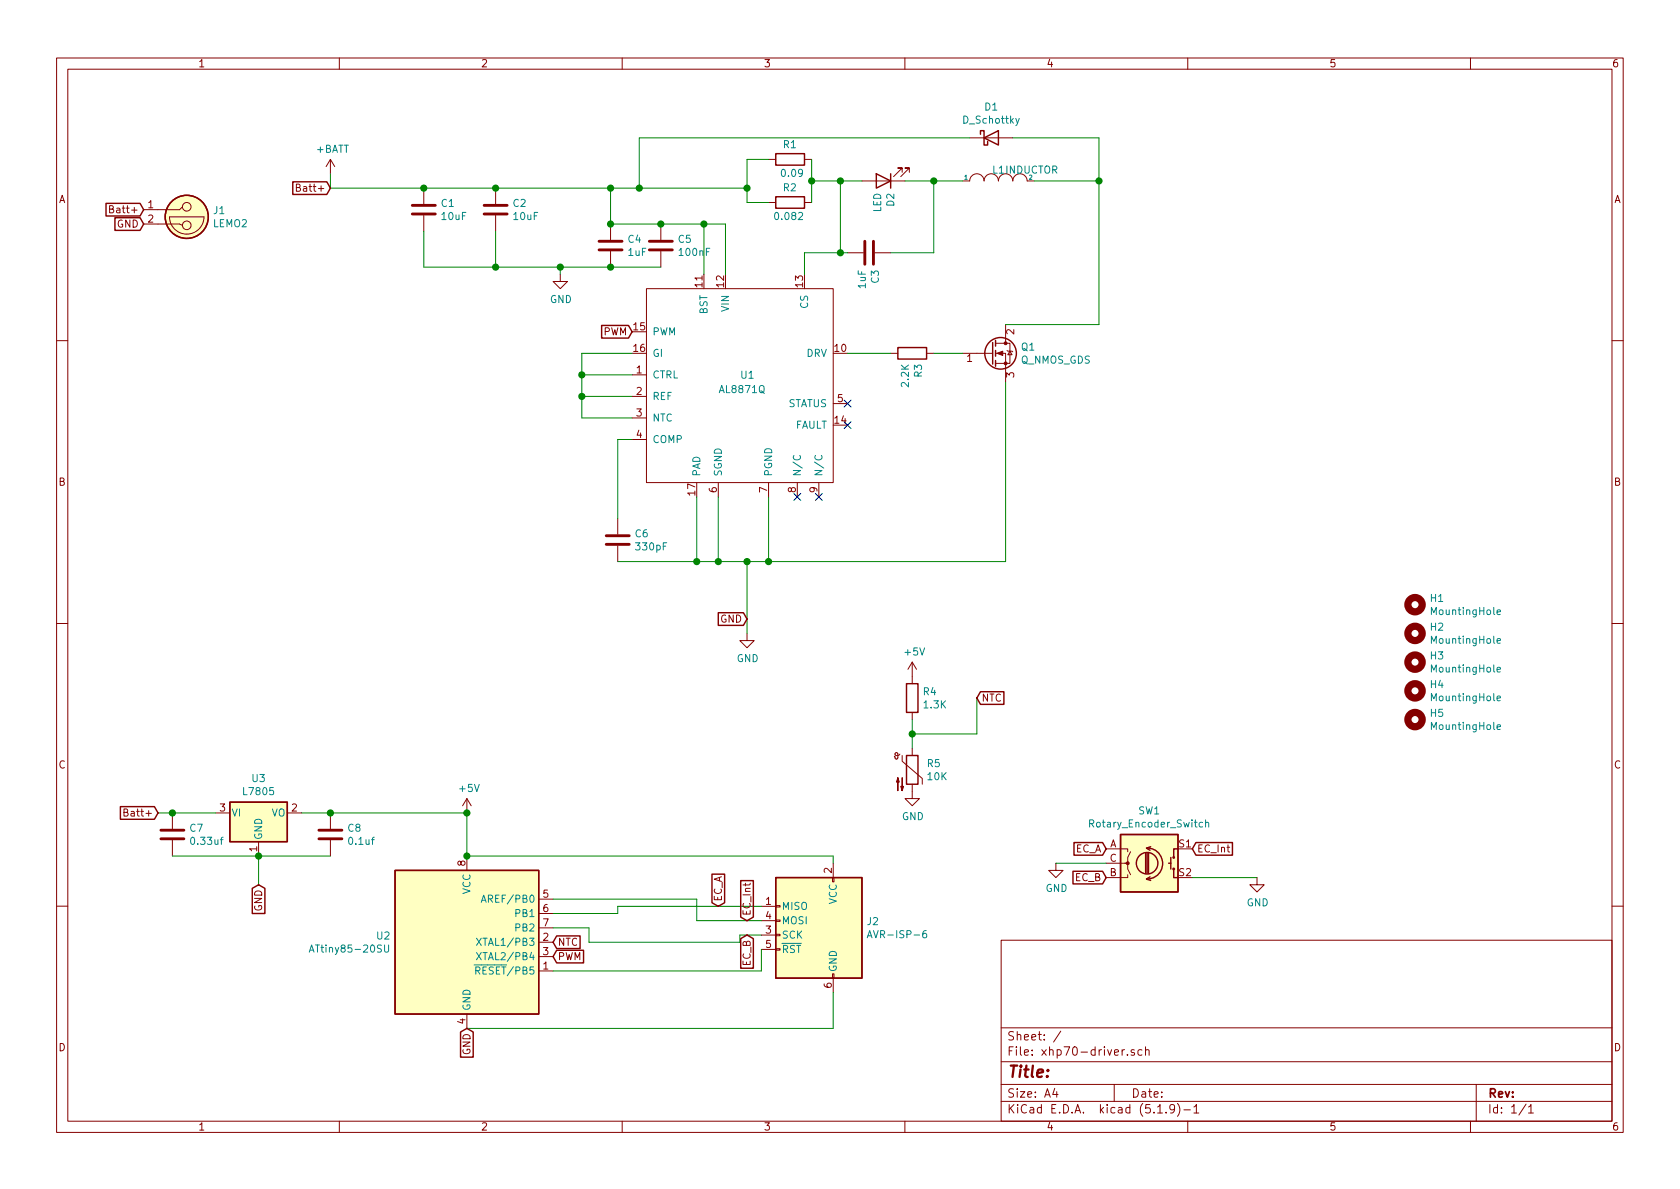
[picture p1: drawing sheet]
<svg xmlns="http://www.w3.org/2000/svg" width="297mm" height="210mm" viewBox="0 0 297 210" stroke-linecap="round" stroke-linejoin="round" font-family="sans-serif">
<g fill="none" stroke="#840000" stroke-width=".18">
<path d="M10 10.3h277v189.9h-277zM12 12.2h273v186.1h-273zM60 10.3v1.9M110 10.3v1.9M160 10.3v1.9M210 10.3v1.9M260 10.3v1.9M19.4 37l.5-.1 .1-.4-.6-.1v1.2h.5l.2-.2v-.2l-.3-.2M25.4 39.6h6.3l.6 .2M30 38.3h6.1a3 3 0 0 1-3.1 3.1 3 3 0 0 1-3-3.1zM32.3 36.6l-.6 .5h-6.3M52.4 33.2l.6-.1v-.4l-.6-.1v1.2h.5l.2-.2v-.2l-.3-.2"/>
<path d="M58.4 28.2l-.7 1.3M58.4 28.2v2.5M58.4 28.2l.8 1.3M74.9 33.3v2.8M74.9 38.1v2.8M87.6 33.3v2.8M87.6 38.1v2.8M107.9 39.6v2.8M116.8 39.6v2.8M135.9 35.8h1.3M135.9 28.2h1.3M142.2 35.8h1.3"/>
<path d="M142.2 28.2h1.3M152.4 32h7.6M159.5 30.5v-.8h-.8h.8l-1.5 1.5M160.8 30.5v-.8h-.8h.8l-1.5 1.5M170.2 32h1.2a1.27 1.27 0 0 1 1.3-1.3 1.27 1.27 0 0 1 1.3 1.3 1.27 1.27 0 0 1 1.3-1.3 1.27 1.27 0 0 1 1.2 1.3 1.27 1.27 0 0 1 1.3-1.3 1.27 1.27 0 0 1 1.3 1.3 1.27 1.27 0 0 1 1.2-1.3 1.27 1.27 0 0 1 1.3 1.3h1.3M171.4 24.4h7.7M99.1 48.5v1.3h1.2l-1.2 1.2-1.3-1.2h1.3M107.9 44.4v2.8M114.3 51h33v34.3h-33zM116.8 44.4v2.8M149.9 44.7h2.8M154.7 44.7h2.8"/>
<path d="M177.8 57.4v3.3M10 60.2h2M111.8 66.3h2.5M111.8 70.1h2.5M111.8 73.9h2.5M111.8 77.7h2.5M147.3 71.4h2.6M157.5 62.5h1.2M163.8 62.5h1.3M170.2 62.5h5.3M176 62.5h1.8v5.1M176 60.7h2.6v3.6h-2.6"/>
<path d="M178.1 62l.1 .1h.7l.2 .1M178.6 62.1l.3 .6h-.7zM285 60.2h2M109.2 91.7v2.8M109.2 96.5v2.8M127 85.3v2.6M135.9 85.3v2.6M141 85.3v2.6M144.8 85.3v2.6M10 110.3h2M132.1 112v1.3h1.2l-1.2 1.2-1.3-1.2h1.3M161.3 117.1l-.8 1.3"/>
<path d="M161.3 117.1v3.8M161.3 117.1l.8 1.3M285 110.3h2M159.1 133.3l-.2 .3h-.4l-.2-.1v-.3l.3-.1 .1 .2v.8l-.1 .1-.3-.1v-.2l-.2-.2M159.5 133.6v1l3.6 3.1v1M161.3 138.7v2.5h1.3l-1.3 1.3-1.3-1.3h1.3M161.3 126v1.2M161.3 132.3v1.3M21.9 143.7l.6-.1v-.4l-.6-.2v1.3h.5l.3-.2v-.2l-.3-.2M30.5 143.8v2.8M30.5 148.6v2.8M38.1 143.8h2.5"/>
<path d="M45.7 148.8v2.6M50.8 143.8h2.5M58.4 143.8v2.8M58.4 148.6v2.8M82.5 141.2v2.6M82.5 151.4v2.5M82.5 141.2l-.7 1.3M82.5 141.2l.8 1.3M95.2 159h2.6M147.2 155.2h.2v.8h-.2zM147.3 152.6v2.6M186.7 152.6v1.3h1.3l-1.3 1.3-1.3-1.3h1.3"/>
<path d="M195.6 150.1h3.8v.5M195.6 152.6h3.8v1.1l.5 1M199.4 154.7v.5h-3.8M199.9 150.6l-.5 1v1h-.5M222.2 155.2v1.3h1.3l-1.3 1.2-1.2-1.2h1.2M10 160.2h2M82.5 179.3v2.6M95.2 171.7h2.6M95.2 166.6h2.6M95.2 169.2h2.6M95.2 161.5h2.6M95.2 164.1h2.6"/>
<path d="M134.6 160.3h2.6M134.6 165.3h2.6M134.6 162.8h2.6M134.6 167.9h2.6M137.2 167.8h.7v.2h-.7zM137.2 165.2h.7v.3h-.7zM137.2 162.7h.7v.2h-.7zM137.2 160.1h.7v.3h-.7zM147.2 172.2h.2v.8h-.2zM147.3 173v2.5M177 166.3h108v32h-108zM285 160.2h2"/>
<path d="M60 198.3v1.9M110 198.3v1.9M160 198.3v1.9M177 194.8h108M177 191.8h108M177 187.8h108M177 181.8h108M186.5 192.5l-.4 1h1M186.8 193v1M187.6 182.3l-1.3 2M197 191.8v3M198.8 185.6l-.4 .3"/>
<path d="M199.3 186.5v.1M200.6 185.7l-.4-.1-.2 .2 .1 .2 .5 .2v.3h-.6M201.9 185.7l-.4-.1-.3 .3 .1 .6h.6M202.5 185.7l.3-.1 .3 .1 .1 .9M202.5 185.1v1.5M204.7 196.8h.8M206.2 196.7v.1M207.7 196l-.1 .1a.48 .48 0 0 1-.6 .1l-.2-.2 .2-.6a.48 .48 0 0 1 .6 .1 1.27 1.27 0 0 1-.2 1.2l-.4 .1M208.2 195.1a1.71 1.71 0 0 1 0 2.3M209.3 196.3h1.2M210 198.3v1.9M211.1 195.8l.4-.5v1.5"/>
<path d="M211.1 196.8h.9M260 198.3v1.9M261 191.8v6.5M269.8 195.2l-1.2 2M270.3 195.8l.4-.5v1.5M270.3 196.8h.8"/>
<circle cx="33" cy="36.6" r=".76"/>
<circle cx="33" cy="39.8" r=".76"/>
</g>
<g fill="none" stroke="#840000" stroke-width=".51">
<path d="M72.9 37.8h4.1M72.9 36.3h4.1M85.6 37.8h4.1M85.6 36.3h4.1M105.9 44.2h4.1M105.9 42.7h4.1M114.8 44.2h4.1M114.8 42.7h4.1M152.9 42.7v4M154.4 42.7v4M107.2 96.3h4.1M107.2 94.7h4.1"/>
<path d="M28.4 148.3h4.1M28.4 146.8h4.1M56.4 148.3h4.1M56.4 146.8h4.1"/>
</g>
<g fill="none" stroke="#840000" stroke-width="1.3">
<circle cx="250.2" cy="117.1" r="1.27"/>
<circle cx="250.2" cy="106.9" r="1.27"/>
<circle cx="250.2" cy="112" r="1.27"/>
<circle cx="250.2" cy="122.2" r="1.27"/>
<circle cx="250.2" cy="127.2" r="1.27"/>
</g>
<g fill="none" stroke="#008484" stroke-width=".18">
<path d="M180.2 20.9l-.4 1.2-.2 .1M140.4 80.5a.6 .6 0 0 0 .4 .9 .6 .6 0 0 0 .7-.6l-.1-.3M144.2 80.5a.6 .6 0 0 0 .4 .9 .6 .6 0 0 0 .7-.6l-.1-.3M264.7 113.3l.6-.1v-.2l-.4-.1-.2 .2 .1 .6h.5M264.7 108.2l.6-.1v-.2l-.4-.1-.2 .2 .1 .6h.5M264.7 118.4l.6-.1v-.2l-.4-.1-.2 .2 .1 .6h.5M264.7 128.6l.6-.1v-.3h-.4l-.2 .1 .1 .7h.5M264.7 123.5l.6-.1v-.3h-.4l-.2 .2 .1 .6h.5M85.1 159.6l.4-1.3 .5 1.3M85.2 159.2h.6M212.6 145.5l-.3-.1-.3 .2 .1 .6h.5M213.2 145.5l.2-.1 .2 .1 .1 .7"/>
<path d="M213.2 145v1.2M54.7 168.4l.4-1.3 .4 1.3M54.8 168h.6M68 167.1v1l.2 .3h.3l.2-.3v-1M83.8 170.6h1.3M84.1 171.6h.6l.2-.2-.1-.3-.2-.1h-.5v1.3M84.3 165.9l.8 1.3M84.3 168.4l.8 1.3M84.4 171.6l.5 .7M85.1 165.9l-.8 1.3M85.1 168.4l-.8 1.3M153.3 165.8l.5-1.2 .4 1.2"/>
<path d="M153.5 165.5h.6M163.8 164.6h-.4a.87 .87 0 0 0 0 1.2l.4-.1v-.5l-.4-.2-.3 .3"/>
</g>
<g fill="#ffffc2" stroke="#ffffc2" stroke-width=".18">
<path d="M69.8 153.9h25.4v25.4h-25.4z"/>
<path d="M40.6 141.9h10.2v6.9h-10.2z"/>
<path d="M137.2 155.2h15.2v17.8h-15.2z"/>
<path d="M198.1 147.6h10.2v10.1h-10.2z"/>
<circle cx="33" cy="38.3" r="3.8"/>
</g>
<g fill="none" stroke="#840000" stroke-width=".25">
<path d="M18.7 36h6.1l.6 1.1-.6 1.1h-6.1zM20.3 38.5h4.5l.6 1.1-.6 1.1h-4.5zM51.8 32.2h6l.6 1.1-.6 1.1h-6zM137.2 34.8h5v2h-5zM137.2 27.2h5v2h-5zM154.9 30.7l2.6 1.3-2.6 1.3zM157.5 30.7v2.6M173.4 23.7v-.6h.6v2.5h.6v-.6M174 24.4l2.5-1.3v2.5zM106.4 57.6h4.7l.7 1.1-.7 1.1h-4.7zM158.7 61.5h5.1v2h-5.1zM175.5 60.6v3.8"/>
<path d="M176 60.2v1M176 62v1M176 63.7v1.1M127 108.4h4.4l.7 1.1-.7 1.1h-4.4zM160.3 133.6h2v5.1h-2zM160.3 120.9h2v5.1h-2zM173.4 122.3h4.1v2.3h-4.1l-.7-1.2zM21.3 142.6h6l.6 1.2-.6 1.1h-6zM40.6 141.9h10.2v6.9h-10.2zM44.6 157.1l1.1-.6 1.1 .6v4.4h-2.2zM69.8 153.9h25.4v25.4h-25.4zM125.9 154.6h2.2v5l-1.1 .7-1.1-.7z"/>
<path d="M131 155.7h2.2v6.5l-1.1 .6-1.1-.6zM137.2 155.2h15.2v17.8h-15.2zM189.7 154.1h5.2l.7 1.1-.7 1.1h-5.2zM189.9 149h5l.7 1.1-.7 1.1h-5zM198.1 147.6h10.2v10.1h-10.2zM202.6 150.9v3.5M202.8 150a2.74 2.74 0 0 1 2.8 2.7 2.74 2.74 0 0 1-2.8 2.7M202.8 150.9v3.5M203.1 150.9v3.5M203.3 155.1l-.6 .3 .8 .3M203.5 149.7l-.8 .3 .6 .4M206.6 152.6h.4"/>
<path d="M207 151.6v2.1M207.5 153.7v1.5h.8M208.3 150.1h-.8v1.5M211.5 149h6.4v2.2h-6.4l-.7-1.1zM98.4 168h4.8v2.3h-4.8l-.6-1.1zM98.4 165.5h4.2v2.2h-4.2l-.6-1.1zM131 166l1.1-.7 1.1 .7v5.2h-2.2zM81.4 182.5l1.1-.6 1.2 .6v4.4h-2.3z"/>
<circle cx="33" cy="38.3" r="3.8"/>
<circle cx="176.9" cy="62.5" r="2.79"/>
<circle cx="202.8" cy="152.6" r="1.9"/>
<circle cx="207.5" cy="151.6" r=".13"/>
<circle cx="207.5" cy="153.7" r=".13"/>
</g>
<g fill="#840000" stroke="#840000" stroke-width=".18">
<path d="M176.3 62.5l1-.4v.8z"/>
<path d="M158.7 137.5l.3 .8h-.5l.2-.8v2.3z"/>
<path d="M159.5 137.5v2.3l-.2-.7h.5l-.3 .7z"/>
<circle cx="177.8" cy="64.3" r=".25"/>
<circle cx="177.8" cy="60.7" r=".25"/>
<circle cx="199.4" cy="152.6" r=".25"/>
</g>
<g fill="none" stroke="#008400" stroke-width=".18">
<path d="M58.4 30.7v2.6h73.7M107.9 33.3v6.3h20.4v8.9M124.5 39.6v8.9M135.9 28.2h-3.8v7.6h3.8M143.5 32h8.9M143.5 28.2v7.6M148.6 32v12.7M160 32h10.2M165.1 32v12.7h-7.6M171.4 24.4h-58.4v8.9M179.1 24.4h15.2v33h-16.5M182.9 32h11.4"/>
<path d="M74.9 40.9v6.3h41.9M87.6 40.9v6.3M99.1 47.2v1.3M149.9 44.7h-7.7v3.8M102.9 66.3h8.9M102.9 70.1h8.9M111.8 62.5h-8.9v11.4h8.9M111.8 77.7h-2.6v14M149.9 62.5h7.6M165.1 62.5h5.1M177.8 67.6v31.7h-68.6M123.2 87.9v11.4"/>
<path d="M127 87.9v11.4M132.1 99.3v12.7M135.9 87.9v11.4M161.3 127.2v5.1M172.7 123.4v6.4h-11.4M27.9 143.8h10.2M30.5 151.4h27.9M45.7 151.4v5.1M53.3 143.8h29.2v7.6h64.8v1.2M97.8 159h25.4v3.8h11.4M186.7 152.6h8.9M210.8 155.2h11.4"/>
<path d="M97.8 164.1h6.3v2.5h26.7v-1.3h3.8M134.6 160.3h-25.4v1.2h-11.4M134.6 167.9v3.8h-36.8M147.3 175.5v6.4h-64.8"/>
</g>
<g fill="#008400" stroke="#008400" stroke-width=".25">
<circle cx="99.1" cy="47.2" r=".51"/>
<circle cx="124.5" cy="39.6" r=".51"/>
<circle cx="116.8" cy="39.6" r=".51"/>
<circle cx="108" cy="47.2" r=".51"/>
<circle cx="108" cy="39.6" r=".51"/>
<circle cx="161.3" cy="129.8" r=".51"/>
<circle cx="108" cy="33.3" r=".51"/>
<circle cx="113" cy="33.3" r=".51"/>
<circle cx="102.9" cy="66.3" r=".51"/>
<circle cx="123.2" cy="99.3" r=".51"/>
<circle cx="143.5" cy="32" r=".51"/>
<circle cx="127" cy="99.3" r=".51"/>
<circle cx="132.1" cy="33.3" r=".51"/>
<circle cx="132.1" cy="99.3" r=".51"/>
<circle cx="82.6" cy="143.8" r=".51"/>
<circle cx="148.6" cy="32" r=".51"/>
<circle cx="87.6" cy="47.2" r=".51"/>
<circle cx="148.6" cy="44.7" r=".51"/>
<circle cx="82.6" cy="151.4" r=".51"/>
<circle cx="58.4" cy="143.8" r=".51"/>
<circle cx="165.1" cy="32" r=".51"/>
<circle cx="45.7" cy="151.4" r=".51"/>
<circle cx="194.3" cy="32" r=".51"/>
<circle cx="30.5" cy="143.8" r=".51"/>
<circle cx="74.9" cy="33.3" r=".51"/>
<circle cx="135.9" cy="99.3" r=".51"/>
<circle cx="87.6" cy="33.3" r=".51"/>
<circle cx="102.9" cy="70.1" r=".51"/>
</g>
<path d="M149.3 74.6l1.2 1.2M149.3 70.8l1.2 1.2M150.5 74.6l-1.2 1.2M150.5 70.8l-1.2 1.2M140.4 87.3l1.2 1.2M141.6 87.3l-1.2 1.2M144.2 87.3l1.2 1.2M145.4 87.3l-1.2 1.2" fill="none" stroke="#000084" stroke-width=".18"/>
<text font-size="2.8" fill="#840000" x="178" y="190.5">Title:</text>
<g font-size="2.1" fill="#840000">
<text x="178" y="184">Sheet: /</text>
<text x="178" y="186.7">File: xhp70-driver.sch</text>
<text x="178" y="196.9">KiCad E.D.A. kicad (5.1.9)-1</text>
<text x="178" y="194.1">Size: A4</text>
<text x="200" y="194.1">Date:</text>
<text x="263" y="194.1">Rev:</text>
<text x="263" y="196.9">Id: 1/1</text>
</g>
<g font-size="1.8" fill="#840000">
<text x="35" y="11.9">1</text>
<text x="85" y="11.9">2</text>
<text x="135" y="11.9">3</text>
<text x="185" y="11.9">4</text>
<text x="235" y="11.9">5</text>
<text x="285" y="11.9">6</text>
<text x="10.4" y="35.9">A</text>
<text x="53.2" y="33.9">Batt+</text>
<text x="285.4" y="35.9">A</text>
<text x="20.1" y="37.7">Batt+</text>
<text x="20.7" y="40.3">GND</text>
<text x="26.2" y="36.8">1</text>
<text x="26.2" y="39.4">2</text>
<text x="124.2" y="50.7" transform="rotate(-90 124.2 50.7)">11</text>
<text x="128" y="50.7" transform="rotate(-90 128 50.7)">12</text>
<text x="142" y="50.7" transform="rotate(-90 142 50.7)">13</text>
<text x="106.7" y="59.3">PWM</text>
<text x="112.1" y="58.4">15</text>
<text x="179.3" y="59.2" transform="rotate(-90 179.3 59.2)">2</text>
<text x="112.1" y="62.2">16</text>
<text x="147.6" y="62.2">10</text>
<text x="171" y="64">1</text>
<text x="112.5" y="66">1</text>
<text x="112.5" y="69.8">2</text>
<text x="148.1" y="71.1">5</text>
<text x="179.3" y="66.8" transform="rotate(-90 179.3 66.8)">3</text>
<text x="112.5" y="73.7">3</text>
<text x="112.5" y="77.5">4</text>
<text x="147.6" y="74.9">14</text>
<text x="10.4" y="85.9">B</text>
<text x="122.9" y="87.6" transform="rotate(-90 122.9 87.6)">17</text>
<text x="126.7" y="87.1" transform="rotate(-90 126.7 87.1)">6</text>
<text x="135.6" y="87.1" transform="rotate(-90 135.6 87.1)">7</text>
<text x="140.7" y="87.1" transform="rotate(-90 140.7 87.1)">8</text>
<text x="144.5" y="87.1" transform="rotate(-90 144.5 87.1)">9</text>
<text x="285.4" y="85.9">B</text>
<text x="127.4" y="110.1">GND</text>
<text x="173.5" y="124.1">NTC</text>
<text x="10.4" y="135.9">C</text>
<text x="285.4" y="135.9">C</text>
<text x="38.9" y="143.5">3</text>
<text x="51.6" y="143.5">2</text>
<text x="22.7" y="144.4">Batt+</text>
<text x="196.2" y="149.9">A</text>
<text x="208.5" y="149.9">S1</text>
<text x="45.5" y="150.6" transform="rotate(-90 45.5 150.6)">1</text>
<text x="82.3" y="153.1" transform="rotate(-90 82.3 153.1)">8</text>
<text x="147.1" y="154.4" transform="rotate(-90 147.1 154.4)">2</text>
<text x="190.1" y="155.8">EC_B</text>
<text x="190.1" y="150.7">EC_A</text>
<text x="196.2" y="154.9">B</text>
<text x="196.2" y="152.4">C</text>
<text x="208.5" y="154.9">S2</text>
<text x="211.6" y="150.7">EC_Int</text>
<text x="46.4" y="161.2" transform="rotate(-90 46.4 161.2)">GND</text>
<text x="96" y="158.7">5</text>
<text x="96" y="161.3">6</text>
<text x="127.6" y="159.5" transform="rotate(-90 127.6 159.5)">EC_A</text>
<text x="135.4" y="160">1</text>
<text x="96" y="166.4">2</text>
<text x="96" y="163.8">7</text>
<text x="98.6" y="167.3">NTC</text>
<text x="132.7" y="162" transform="rotate(-90 132.7 162)">EC_Int</text>
<text x="135.4" y="165.1">3</text>
<text x="135.4" y="162.6">4</text>
<text x="135.4" y="167.6">5</text>
<text x="96" y="171.4">1</text>
<text x="96" y="168.9">3</text>
<text x="98.6" y="169.8">PWM</text>
<text x="132.7" y="170.9" transform="rotate(-90 132.7 170.9)">EC_B</text>
<text x="147.1" y="174.7" transform="rotate(-90 147.1 174.7)">6</text>
<text x="10.4" y="185.9">D</text>
<text x="82.3" y="181.1" transform="rotate(-90 82.3 181.1)">4</text>
<text x="285.4" y="185.9">D</text>
<text x="83.2" y="186.6" transform="rotate(-90 83.2 186.6)">GND</text>
<text x="35" y="199.9">1</text>
<text x="85" y="199.9">2</text>
<text x="135" y="199.9">3</text>
<text x="185" y="199.9">4</text>
<text x="235" y="199.9">5</text>
<text x="285" y="199.9">6</text>
</g>
<g font-size="1.8" fill="#008484">
<text x="170.4" y="21.9">D_Schottky</text>
<text x="174.1" y="19.6">D1</text>
<text x="55.9" y="27">+BATT</text>
<text x="138.5" y="26.2">R1</text>
<text x="138.3" y="31.3">0.09</text>
<text x="138.5" y="33.8">R2</text>
<text x="175.5" y="30.7">L1INDUCTOR</text>
<text x="37.7" y="40.2">LEMO2</text>
<text x="37.8" y="37.9">J1</text>
<text x="78.1" y="36.6">C1</text>
<text x="78.2" y="38.9">10uF</text>
<text x="90.8" y="36.6">C2</text>
<text x="90.9" y="38.9">10uF</text>
<text x="137.2" y="38.9">0.082</text>
<text x="155.8" y="37.6" transform="rotate(-90 155.8 37.6)">LED</text>
<text x="158.1" y="36.5" transform="rotate(-90 158.1 36.5)">D2</text>
<text x="111.1" y="42.9">C4</text>
<text x="111.1" y="45.3">1uF</text>
<text x="120" y="42.9">C5</text>
<text x="120.2" y="45.3">100nF</text>
<text x="97.2" y="53.6">GND</text>
<text x="153.1" y="51" transform="rotate(-90 153.1 51)">1uF</text>
<text x="155.4" y="50.1" transform="rotate(-90 155.4 50.1)">C3</text>
<text x="115.3" y="59.3">PWM</text>
<text x="125.1" y="55.6" transform="rotate(-90 125.1 55.6)">BST</text>
<text x="128.9" y="55" transform="rotate(-90 128.9 55)">VIN</text>
<text x="142.9" y="54.5" transform="rotate(-90 142.9 54.5)">CS</text>
<text x="115.3" y="63.1">GI</text>
<text x="142.6" y="63.1">DRV</text>
<text x="180.5" y="64.3">Q_NMOS_GDS</text>
<text x="180.6" y="62">Q1</text>
<text x="115.3" y="66.9">CTRL</text>
<text x="115.3" y="70.7">REF</text>
<text x="127.4" y="69.5">AL8871Q</text>
<text x="131" y="67">U1</text>
<text x="160.7" y="68.3" transform="rotate(-90 160.7 68.3)">2.2K</text>
<text x="163" y="66.7" transform="rotate(-90 163 66.7)">R3</text>
<text x="115.3" y="74.5">NTC</text>
<text x="139.2" y="72">STATUS</text>
<text x="140.5" y="75.8">FAULT</text>
<text x="115.3" y="78.4">COMP</text>
<text x="123.8" y="84.3" transform="rotate(-90 123.8 84.3)">PAD</text>
<text x="127.6" y="84.3" transform="rotate(-90 127.6 84.3)">SGND</text>
<text x="136.5" y="84.3" transform="rotate(-90 136.5 84.3)">PGND</text>
<text x="141.6" y="84.3" transform="rotate(-90 141.6 84.3)">N/C</text>
<text x="145.4" y="84.3" transform="rotate(-90 145.4 84.3)">N/C</text>
<text x="112.3" y="95">C6</text>
<text x="112.6" y="97.3">330pF</text>
<text x="253" y="106.4">H1</text>
<text x="253" y="111.5">H2</text>
<text x="253.3" y="113.8">MountingHole</text>
<text x="253.3" y="108.8">MountingHole</text>
<text x="130.3" y="117.1">GND</text>
<text x="160.1" y="115.9">+5V</text>
<text x="253" y="116.6">H3</text>
<text x="253.3" y="118.9">MountingHole</text>
<text x="163.3" y="123">R4</text>
<text x="163.4" y="125.3">1.3K</text>
<text x="253" y="121.7">H4</text>
<text x="253.3" y="124">MountingHole</text>
<text x="253" y="126.8">H5</text>
<text x="253.3" y="129.1">MountingHole</text>
<text x="164" y="135.7">R5</text>
<text x="164.1" y="138">10K</text>
<text x="43.2" y="140.6">L7805</text>
<text x="44.6" y="138.3">U3</text>
<text x="81.3" y="140">+5V</text>
<text x="33.6" y="147.1">C7</text>
<text x="34" y="149.4">0.33uf</text>
<text x="40.9" y="144.4">VI</text>
<text x="46.4" y="148.6" transform="rotate(-90 46.4 148.6)">GND</text>
<text x="48" y="144.4">VO</text>
<text x="61.5" y="147.1">C8</text>
<text x="61.8" y="149.4">0.1uf</text>
<text x="159.5" y="145">GND</text>
<text x="193" y="146.3">Rotary_Encoder_Switch</text>
<text x="201.3" y="144">SW1</text>
<text x="83.2" y="158.2" transform="rotate(-90 83.2 158.2)">VCC</text>
<text x="86" y="159.6">AREF/PB0</text>
<text x="138.2" y="160.9">MISO</text>
<text x="148" y="159.9" transform="rotate(-90 148 159.9)">VCC</text>
<text x="184.9" y="157.7">GND</text>
<text x="220.4" y="160.3">GND</text>
<text x="66.6" y="166.1">U2</text>
<text x="85.2" y="167.3">XTAL1/PB3</text>
<text x="91.3" y="162.2">PB1</text>
<text x="91.3" y="164.7">PB2</text>
<text x="138.2" y="166">SCK</text>
<text x="138.2" y="163.4">MOSI</text>
<text x="153.4" y="163.6">J2</text>
<text x="154.3" y="165.9">AVR-ISP-6</text>
<text x="55.6" y="168.4">ATtiny85-20SU</text>
<text x="84.9" y="172.3">RESET/PB5</text>
<text x="85.2" y="169.8">XTAL2/PB4</text>
<text x="138.2" y="168.5">RST</text>
<text x="148" y="172" transform="rotate(-90 148 172)">GND</text>
<text x="83.2" y="178.8" transform="rotate(-90 83.2 178.8)">GND</text>
</g>
<g font-size="1.1" fill="#008484">
<text x="170.5" y="31.8">1</text>
<text x="182" y="31.8">2</text>
</g>
</svg>
